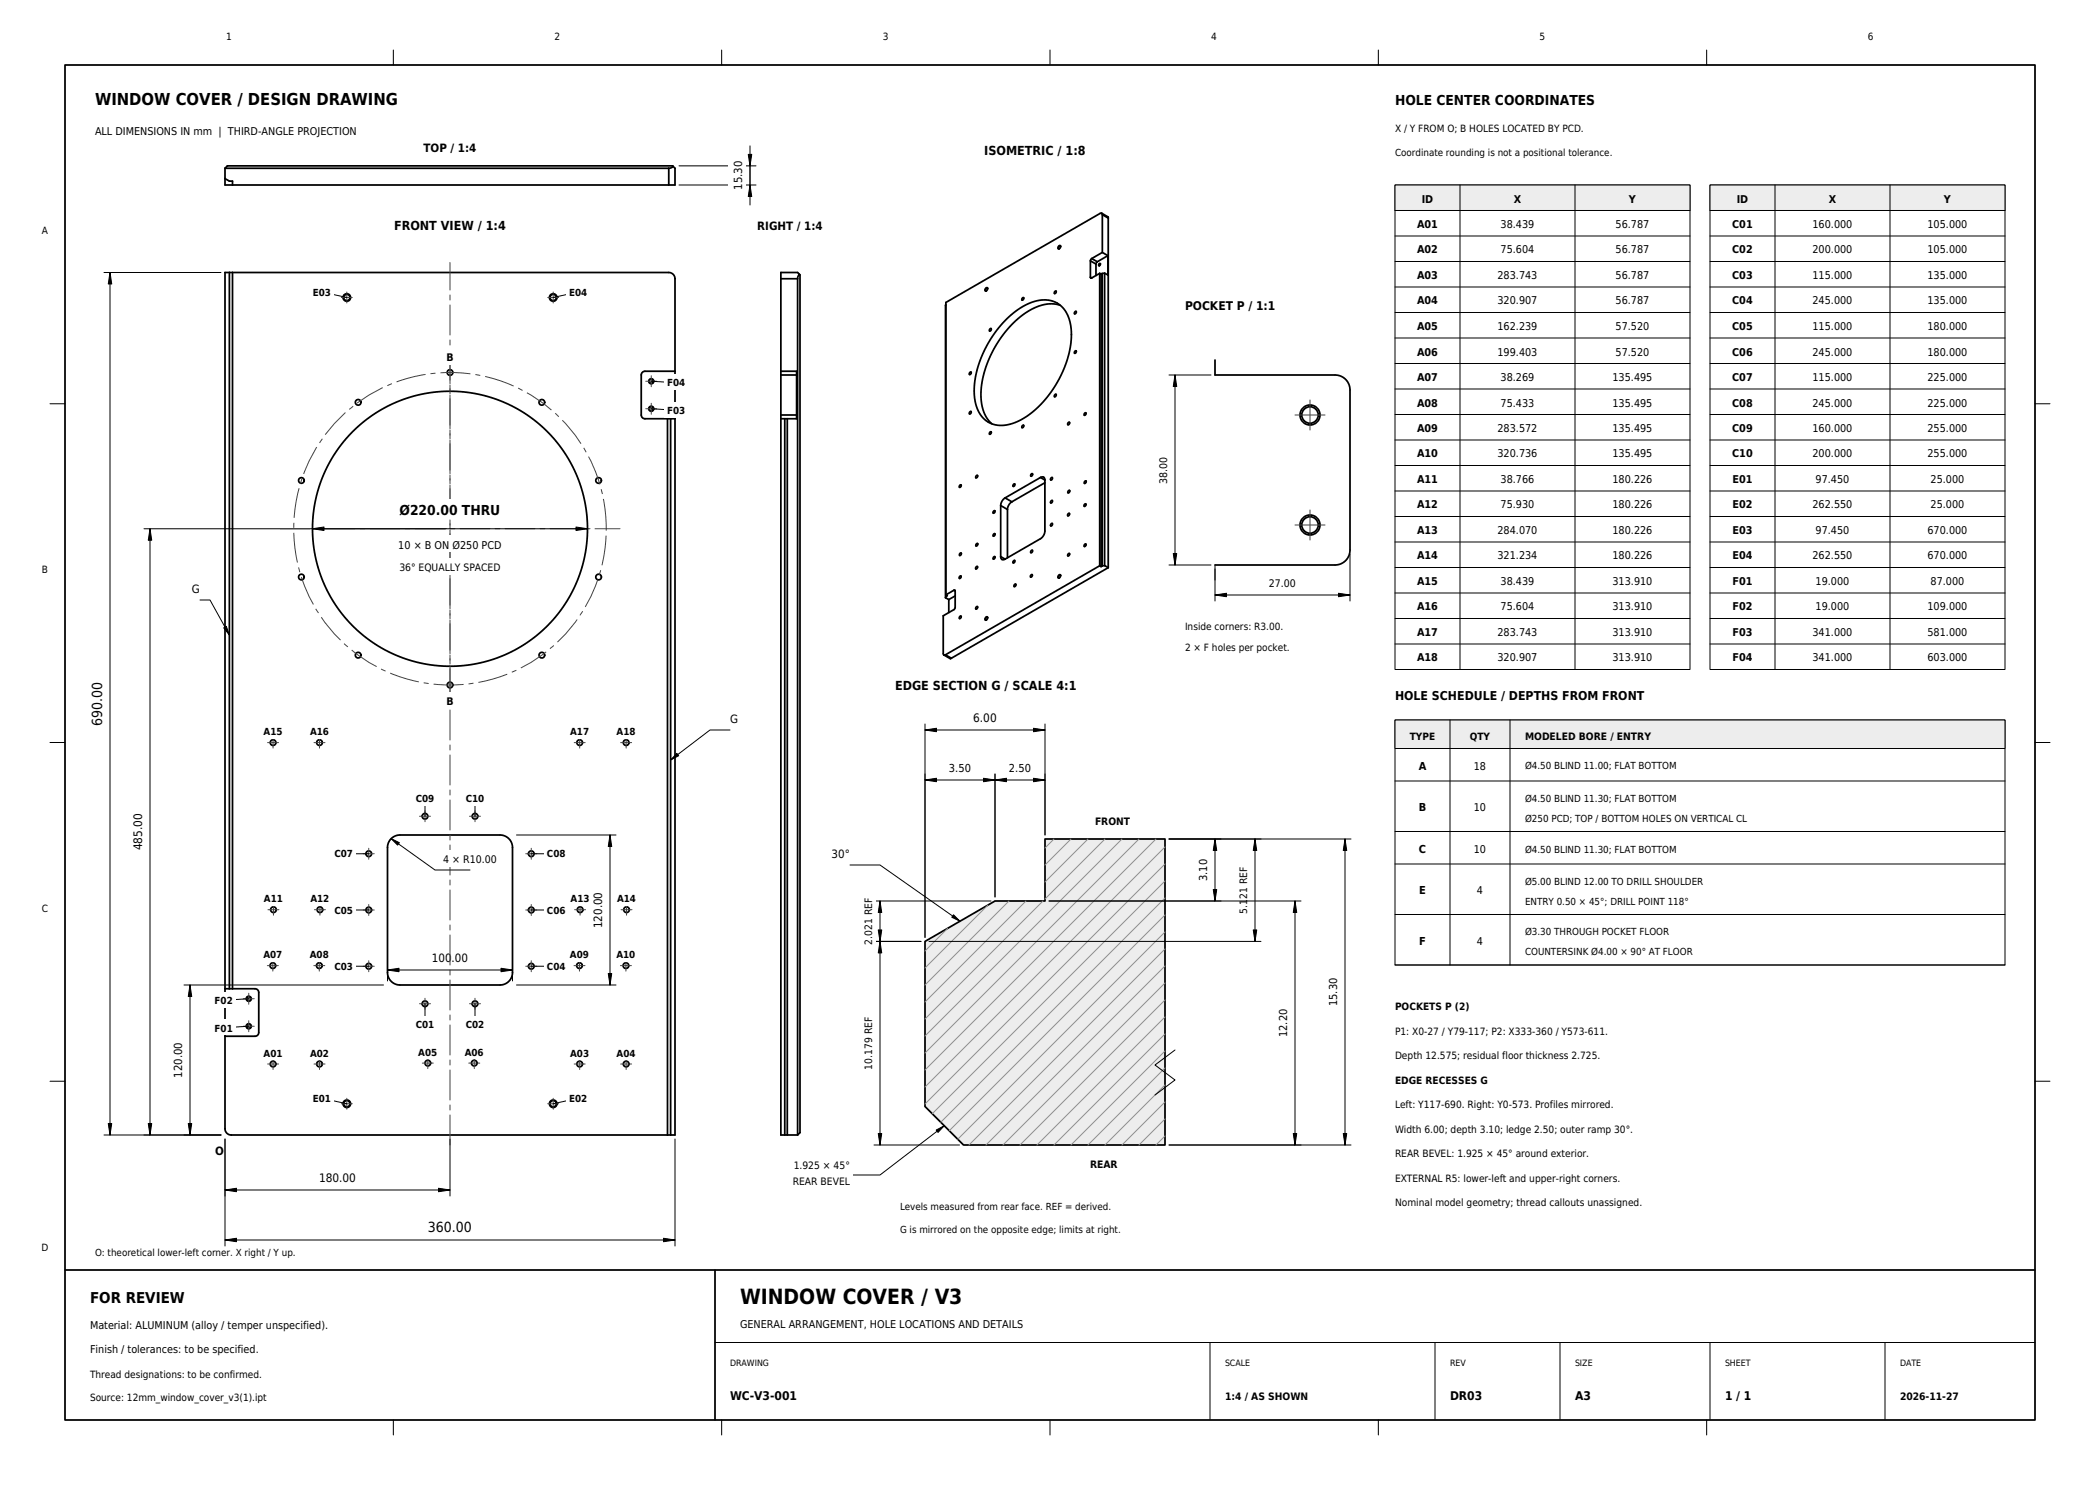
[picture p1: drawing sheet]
<svg xmlns="http://www.w3.org/2000/svg" width="420mm" height="297mm" viewBox="0 0 420 297" stroke-linecap="round" stroke-linejoin="round" font-family="sans-serif">
<g fill="none" stroke="#000" stroke-width=".35">
<path d="M13 13h394v271h-394zM45 35.7l.9 .5h.6v.8M45 33.7v3.3h88.8M45 33.7h88.8M133.8 33.7v3.3M134.6 33.3l.4 .4v3.3h-1.2M134.6 33.3l-.8 .4M134.6 33.3l-.1-.1h-89l-.5 .5M45 54.5h88.8l.6 .2 .5 .5 .1 .5v171.3h-88.7l-.7-.2-.5-.5-.1-.6zM45.9 54.5v143.2M46.5 54.5v143.2M156.2 55.7v18.5"/>
<path d="M156.2 55.7h3.3M159.5 55.7v171.3M159.9 54.9l-.4-.4h-3.3v1.2M159.9 54.9l-.4 .8M159.9 54.9l.1 .1v171.5l-.5 .5M135 74.2l-6.1 .1-.5 .2-.1 .5v8l.1 .5 .6 .2h6M156.2 74.2v.8M156.2 74.2h3.1v9.5h-3.1M156.2 75v8M156.2 75h3.1M133.5 83.7v143.3M134.1 83.7v143.3"/>
<path d="M156.2 83v.7M156.2 83.7v143.3h3.3M156.2 83h3.1M157 83.7v143.3M157.5 83.7v143.3M78.2 167.7l.8-.5 1-.2h20a2.5 2.5 0 0 1 2.5 2.5v25a2.5 2.5 0 0 1-2.5 2.5h-20a2.5 2.5 0 0 1-2.5-2.5v-25l.2-1zM45 197.7l6.1 .1 .5 .2 .2 .5v8l-.2 .5-.6 .2h-6M13 254h394M143 254v30"/>
<circle cx="69.4" cy="59.5" r=".62"/>
<circle cx="69.4" cy="59.5" r=".75"/>
<circle cx="110.6" cy="59.5" r=".62"/>
<circle cx="110.6" cy="59.5" r=".75"/>
<circle cx="90" cy="74.5" r=".56"/>
<circle cx="130.3" cy="76.2" r=".41"/>
<circle cx="130.3" cy="76.2" r=".5"/>
<circle cx="60.3" cy="96.1" r=".56"/>
<circle cx="71.6" cy="80.5" r=".56"/>
<circle cx="108.4" cy="80.5" r=".56"/>
<circle cx="119.7" cy="96.1" r=".56"/>
<circle cx="130.3" cy="81.7" r=".41"/>
<circle cx="130.3" cy="81.7" r=".5"/>
<circle cx="60.3" cy="115.4" r=".56"/>
<circle cx="90" cy="105.7" r="27.5"/>
<circle cx="119.7" cy="115.4" r=".56"/>
<circle cx="71.6" cy="131" r=".56"/>
<circle cx="90" cy="137" r=".56"/>
<circle cx="108.4" cy="131" r=".56"/>
<circle cx="54.6" cy="148.5" r=".56"/>
<circle cx="63.9" cy="148.5" r=".56"/>
<circle cx="115.9" cy="148.5" r=".56"/>
<circle cx="125.2" cy="148.5" r=".56"/>
<circle cx="73.8" cy="170.8" r=".56"/>
<circle cx="85" cy="163.2" r=".56"/>
<circle cx="95" cy="163.2" r=".56"/>
<circle cx="106.3" cy="170.8" r=".56"/>
<circle cx="49.8" cy="199.7" r=".41"/>
<circle cx="49.8" cy="199.7" r=".5"/>
<circle cx="54.6" cy="193.1" r=".56"/>
<circle cx="54.7" cy="181.9" r=".56"/>
<circle cx="63.9" cy="193.1" r=".56"/>
<circle cx="64" cy="181.9" r=".56"/>
<circle cx="73.8" cy="182" r=".56"/>
<circle cx="73.8" cy="193.2" r=".56"/>
<circle cx="106.3" cy="182" r=".56"/>
<circle cx="106.3" cy="193.3" r=".56"/>
<circle cx="115.9" cy="193.1" r=".56"/>
<circle cx="116" cy="181.9" r=".56"/>
<circle cx="125.2" cy="193.1" r=".56"/>
<circle cx="125.3" cy="181.9" r=".56"/>
<circle cx="49.8" cy="205.2" r=".41"/>
<circle cx="49.8" cy="205.2" r=".5"/>
<circle cx="54.6" cy="212.8" r=".56"/>
<circle cx="63.9" cy="212.8" r=".56"/>
<circle cx="85" cy="200.7" r=".56"/>
<circle cx="85.6" cy="212.6" r=".56"/>
<circle cx="94.9" cy="212.6" r=".56"/>
<circle cx="95" cy="200.7" r=".56"/>
<circle cx="115.9" cy="212.8" r=".56"/>
<circle cx="125.2" cy="212.8" r=".56"/>
<circle cx="69.4" cy="220.7" r=".63"/>
<circle cx="69.4" cy="220.7" r=".75"/>
<circle cx="110.6" cy="220.7" r=".75"/>
<circle cx="110.6" cy="220.7" r=".63"/>
</g>
<g fill="none" stroke="#000" stroke-width=".2">
<path d="M78.7 10v3M144.3 10v3M210 10v3M275.7 10v3M341.3 10v3M20.8 54.5h23.4M22 54.5v172.5M10 80.7h3M407 80.7h3M10 148.5h3M407 148.5h3M10 216.2h3"/>
<path d="M407 216.2h3M20.8 227h23.4M143 268.5h264M242 268.5v15.5M287 268.5v15.5M312 268.5v15.5M342 268.5v15.5M377 268.5v15.5M78.7 284v3M144.3 284v3M210 284v3M275.7 284v3"/>
<path d="M341.3 284v3"/>
</g>
<path d="M22 54.5l.4 2.3h-.7zM21.7 224.7h.7l-.4 2.3z" fill="#000" stroke="#000" stroke-width=".2"/>
<path d="M17.1 135.7h4v10.1h-4z" fill-rule="evenodd" fill="#fff"/>
<path d="M45 227.8v21.4M135 227.8v21.4M45 248h90" fill="none" stroke="#000" stroke-width=".2"/>
<path d="M45 248l2.3-.4v.7zM132.7 247.6l2.3 .4-2.3 .3z" fill="#000" stroke="#000" stroke-width=".2"/>
<path d="M85 243.1h10v4h-10z" fill-rule="evenodd" fill="#fff"/>
<path d="M45 227.8v11.4M45 238h45M90 227.8v11.4" fill="none" stroke="#000" stroke-width=".2"/>
<path d="M45 238l2.3-.4v.7zM87.7 237.6l2.3 .4-2.3 .3z" fill="#000" stroke="#000" stroke-width=".2"/>
<path d="M63.2 233.5h8.6v3.6h-8.6z" fill-rule="evenodd" fill="#fff"/>
<path d="M28.8 105.7h60.4M30 105.7v121.3M28.8 227h15.4" fill="none" stroke="#000" stroke-width=".2"/>
<path d="M30 105.7l.4 2.3h-.7zM29.7 224.7h.7l-.4 2.3z" fill="#000" stroke="#000" stroke-width=".2"/>
<path d="M25.6 162.1h3.5v8.6h-3.5z" fill-rule="evenodd" fill="#fff"/>
<path d="M36.8 197h39.9M38 197v30M36.8 227h7.4" fill="none" stroke="#000" stroke-width=".2"/>
<path d="M38 197l.4 2.3h-.7zM37.7 224.7h.7l-.4 2.3z" fill="#000" stroke="#000" stroke-width=".2"/>
<path d="M33.7 207.9h3.4v8.2h-3.4z" fill-rule="evenodd" fill="#fff"/>
<path d="M135.8 37h15.4M135.8 33.2h15.4M150 29.2v11.8" fill="none" stroke="#000" stroke-width=".2"/>
<path d="M150 37l.4 2.3h-.7zM149.7 30.9h.7l-.4 2.3z" fill="#000" stroke="#000" stroke-width=".2"/>
<path d="M145.7 31.6h3.4v7h-3.4z" fill-rule="evenodd" fill="#fff"/>
<path d="M77.5 192.8v3.4M77.5 194h25M102.5 192.8v3.4" fill="none" stroke="#000" stroke-width=".2"/>
<path d="M77.5 194l2.3-.4v.7zM100.2 193.6l2.3 .4-2.3 .3z" fill="#000" stroke="#000" stroke-width=".2"/>
<path d="M85.8 189.6h8.4v3.5h-8.4z" fill-rule="evenodd" fill="#fff"/>
<path d="M103.3 167h19.9M122 167v30M103.3 197h19.9" fill="none" stroke="#000" stroke-width=".2"/>
<path d="M122 167l.4 2.3h-.7zM121.7 194.7h.7l-.4 2.3z" fill="#000" stroke="#000" stroke-width=".2"/>
<path d="M117.6 177.8h3.5v8.4h-3.5z" fill-rule="evenodd" fill="#fff"/>
<path d="M56 105.7h68M90 139.7v-68M90 229v-176.5" fill="none" stroke="#404040" stroke-width=".2" stroke-dasharray="6 1 1 1"/>
<path d="M121.3 105.7a31.3 31.3 0 0 0-46.3-27.4 31.3 31.3 0 0 0-1.9 53.8 31.3 31.3 0 0 0 48.1-24.1l.1-2.3" fill="none" stroke="#404040" stroke-width=".2" stroke-dasharray="6 1 1 1" stroke-linecap="butt"/>
<path d="M62.5 105.7h55" fill="none" stroke="#000" stroke-width=".2"/>
<path d="M62.5 105.7l2.3-.3v.7zM115.2 105.4l2.3 .3-2.3 .4z" fill="#000" stroke="#000" stroke-width=".2"/>
<g fill="#fff">
<path d="M79.3 99.8h21.4v3.9h-21.4z" fill-rule="evenodd"/>
<path d="M79.1 107.1h21.8v3.3h-21.8z" fill-rule="evenodd"/>
<path d="M79.3 111.6h21.4v3.2h-21.4z" fill-rule="evenodd"/>
</g>
<path d="M78.2 167.7l8.8 6.3h7" fill="none" stroke="#000" stroke-width=".2"/>
<path d="M78.2 167.7l1.7 .8-.4 .5z" fill="#000" stroke="#000" stroke-width=".2"/>
<path d="M88 170.1h12v3.3h-12z" fill-rule="evenodd" fill="#fff"/>
<path d="M53.5 212.8h2.2M54.6 213.9v-2.2" fill="none" stroke="#404040" stroke-width=".2" stroke-dasharray="6 1 1 1"/>
<path d="M52.1 208.9h5v3.1h-5z" fill-rule="evenodd" fill="#fff"/>
<path d="M62.8 212.8h2.2M63.9 213.9v-2.2" fill="none" stroke="#404040" stroke-width=".2" stroke-dasharray="6 1 1 1"/>
<path d="M61.4 208.9h5v3.1h-5z" fill-rule="evenodd" fill="#fff"/>
<path d="M114.8 212.8h2.2M115.9 213.9v-2.2" fill="none" stroke="#404040" stroke-width=".2" stroke-dasharray="6 1 1 1"/>
<path d="M113.4 208.9h5v3.1h-5z" fill-rule="evenodd" fill="#fff"/>
<path d="M124.1 212.8h2.2M125.2 213.9v-2.2" fill="none" stroke="#404040" stroke-width=".2" stroke-dasharray="6 1 1 1"/>
<path d="M122.7 208.9h5v3.1h-5z" fill-rule="evenodd" fill="#fff"/>
<path d="M84.5 212.6h2.2M85.6 213.7v-2.2" fill="none" stroke="#404040" stroke-width=".2" stroke-dasharray="6 1 1 1"/>
<path d="M83.1 208.7h5v3.1h-5z" fill-rule="evenodd" fill="#fff"/>
<path d="M93.8 212.6h2.2M94.9 213.7v-2.2" fill="none" stroke="#404040" stroke-width=".2" stroke-dasharray="6 1 1 1"/>
<path d="M92.4 208.7h5v3.1h-5z" fill-rule="evenodd" fill="#fff"/>
<path d="M53.5 193.1h2.2M54.6 194.2v-2.2" fill="none" stroke="#404040" stroke-width=".2" stroke-dasharray="6 1 1 1"/>
<path d="M52.1 189.2h5v3.1h-5z" fill-rule="evenodd" fill="#fff"/>
<path d="M62.8 193.1h2.2M63.9 194.2v-2.2" fill="none" stroke="#404040" stroke-width=".2" stroke-dasharray="6 1 1 1"/>
<path d="M61.4 189.2h5v3.1h-5z" fill-rule="evenodd" fill="#fff"/>
<path d="M114.8 193.1h2.2M115.9 194.2v-2.2" fill="none" stroke="#404040" stroke-width=".2" stroke-dasharray="6 1 1 1"/>
<path d="M113.4 189.2h5v3.1h-5z" fill-rule="evenodd" fill="#fff"/>
<path d="M124.1 193.1h2.2M125.2 194.2v-2.2" fill="none" stroke="#404040" stroke-width=".2" stroke-dasharray="6 1 1 1"/>
<path d="M122.7 189.2h5v3.1h-5z" fill-rule="evenodd" fill="#fff"/>
<path d="M53.6 181.9h2.2M54.7 183v-2.2" fill="none" stroke="#404040" stroke-width=".2" stroke-dasharray="6 1 1 1"/>
<path d="M52.2 178h5v3.1h-5z" fill-rule="evenodd" fill="#fff"/>
<path d="M62.9 181.9h2.2M64 183v-2.2" fill="none" stroke="#404040" stroke-width=".2" stroke-dasharray="6 1 1 1"/>
<path d="M61.5 178h5v3.1h-5z" fill-rule="evenodd" fill="#fff"/>
<path d="M114.9 181.9h2.2M116 183v-2.2" fill="none" stroke="#404040" stroke-width=".2" stroke-dasharray="6 1 1 1"/>
<path d="M113.5 178h5v3.1h-5z" fill-rule="evenodd" fill="#fff"/>
<path d="M124.2 181.9h2.2M125.3 183v-2.2" fill="none" stroke="#404040" stroke-width=".2" stroke-dasharray="6 1 1 1"/>
<path d="M122.8 178h5v3.1h-5z" fill-rule="evenodd" fill="#fff"/>
<path d="M53.5 148.5h2.2M54.6 149.6v-2.2" fill="none" stroke="#404040" stroke-width=".2" stroke-dasharray="6 1 1 1"/>
<path d="M52.1 144.6h5v3.1h-5z" fill-rule="evenodd" fill="#fff"/>
<path d="M62.8 148.5h2.2M63.9 149.6v-2.2" fill="none" stroke="#404040" stroke-width=".2" stroke-dasharray="6 1 1 1"/>
<path d="M61.4 144.6h5v3.1h-5z" fill-rule="evenodd" fill="#fff"/>
<path d="M114.8 148.5h2.2M115.9 149.6v-2.2" fill="none" stroke="#404040" stroke-width=".2" stroke-dasharray="6 1 1 1"/>
<path d="M113.4 144.6h5v3.1h-5z" fill-rule="evenodd" fill="#fff"/>
<path d="M124.1 148.5h2.2M125.2 149.6v-2.2" fill="none" stroke="#404040" stroke-width=".2" stroke-dasharray="6 1 1 1"/>
<g fill="#fff">
<path d="M122.7 144.6h5v3.1h-5z" fill-rule="evenodd"/>
<path d="M88.7 138.4h2.6v3.3h-2.6z" fill-rule="evenodd"/>
<path d="M88.7 69.7h2.6v3.3h-2.6z" fill-rule="evenodd"/>
</g>
<path d="M83.9 200.7h2.2M85 201.8v-2.2" fill="none" stroke="#404040" stroke-width=".2" stroke-dasharray="6 1 1 1"/>
<path d="M85 200.7v3" fill="none" stroke="#000" stroke-width=".2"/>
<path d="M82.5 203.1h5v3.2h-5z" fill-rule="evenodd" fill="#fff"/>
<path d="M93.9 200.7h2.2M95 201.8v-2.2" fill="none" stroke="#404040" stroke-width=".2" stroke-dasharray="6 1 1 1"/>
<path d="M95 200.7v3" fill="none" stroke="#000" stroke-width=".2"/>
<path d="M92.5 203.1h5v3.2h-5z" fill-rule="evenodd" fill="#fff"/>
<path d="M72.7 193.2h2.2M73.8 194.3v-2.2" fill="none" stroke="#404040" stroke-width=".2" stroke-dasharray="6 1 1 1"/>
<path d="M70.2 193.2h3.6" fill="none" stroke="#000" stroke-width=".2"/>
<path d="M66.3 191.5h4.9v3.2h-4.9z" fill-rule="evenodd" fill="#fff"/>
<path d="M105.2 193.2h2.2M106.3 194.3v-2.2" fill="none" stroke="#404040" stroke-width=".2" stroke-dasharray="6 1 1 1"/>
<path d="M106.3 193.2h3.6" fill="none" stroke="#000" stroke-width=".2"/>
<path d="M108.8 191.5h4.9v3.2h-4.9z" fill-rule="evenodd" fill="#fff"/>
<path d="M72.7 182h2.2M73.8 183.1v-2.2" fill="none" stroke="#404040" stroke-width=".2" stroke-dasharray="6 1 1 1"/>
<path d="M70.2 182h3.6" fill="none" stroke="#000" stroke-width=".2"/>
<path d="M66.3 180.3h4.9v3.1h-4.9z" fill-rule="evenodd" fill="#fff"/>
<path d="M105.2 182h2.2M106.3 183.1v-2.2" fill="none" stroke="#404040" stroke-width=".2" stroke-dasharray="6 1 1 1"/>
<path d="M106.3 182h3.6" fill="none" stroke="#000" stroke-width=".2"/>
<path d="M108.8 180.3h4.9v3.1h-4.9z" fill-rule="evenodd" fill="#fff"/>
<path d="M72.7 170.7h2.2M73.8 171.8v-2.2" fill="none" stroke="#404040" stroke-width=".2" stroke-dasharray="6 1 1 1"/>
<path d="M70.2 170.7h3.6" fill="none" stroke="#000" stroke-width=".2"/>
<path d="M66.3 169h4.9v3.2h-4.9z" fill-rule="evenodd" fill="#fff"/>
<path d="M105.2 170.7h2.2M106.3 171.8v-2.2" fill="none" stroke="#404040" stroke-width=".2" stroke-dasharray="6 1 1 1"/>
<path d="M106.3 170.7h3.6" fill="none" stroke="#000" stroke-width=".2"/>
<path d="M108.8 169h4.9v3.2h-4.9z" fill-rule="evenodd" fill="#fff"/>
<path d="M83.9 163.2h2.2M85 164.3v-2.2" fill="none" stroke="#404040" stroke-width=".2" stroke-dasharray="6 1 1 1"/>
<path d="M85 160.7v2.5" fill="none" stroke="#000" stroke-width=".2"/>
<path d="M82.5 157.9h5v3.2h-5z" fill-rule="evenodd" fill="#fff"/>
<path d="M93.9 163.2h2.2M95 164.3v-2.2" fill="none" stroke="#404040" stroke-width=".2" stroke-dasharray="6 1 1 1"/>
<path d="M95 160.7v2.5" fill="none" stroke="#000" stroke-width=".2"/>
<path d="M92.5 157.9h5v3.2h-5z" fill-rule="evenodd" fill="#fff"/>
<path d="M68.3 220.7h2.2M69.4 221.8v-2.2" fill="none" stroke="#404040" stroke-width=".2" stroke-dasharray="6 1 1 1"/>
<path d="M65.8 220l3.6 .7" fill="none" stroke="#000" stroke-width=".2"/>
<path d="M61.9 217.9h4.9v3.2h-4.9z" fill-rule="evenodd" fill="#fff"/>
<path d="M109.5 220.7h2.2M110.6 221.8v-2.2" fill="none" stroke="#404040" stroke-width=".2" stroke-dasharray="6 1 1 1"/>
<path d="M114.2 220l-3.6 .7" fill="none" stroke="#000" stroke-width=".2"/>
<path d="M113.2 217.9h4.9v3.2h-4.9z" fill-rule="evenodd" fill="#fff"/>
<path d="M68.3 59.5h2.2M69.4 60.6v-2.2" fill="none" stroke="#404040" stroke-width=".2" stroke-dasharray="6 1 1 1"/>
<path d="M65.8 58.7l3.6 .8" fill="none" stroke="#000" stroke-width=".2"/>
<path d="M61.9 56.7h4.9v3.1h-4.9z" fill-rule="evenodd" fill="#fff"/>
<path d="M109.5 59.5h2.2M110.6 60.6v-2.2" fill="none" stroke="#404040" stroke-width=".2" stroke-dasharray="6 1 1 1"/>
<path d="M114.2 58.7l-3.6 .8" fill="none" stroke="#000" stroke-width=".2"/>
<path d="M113.2 56.7h4.9v3.1h-4.9z" fill-rule="evenodd" fill="#fff"/>
<path d="M48.7 205.2h2.2M49.8 206.3v-2.2" fill="none" stroke="#404040" stroke-width=".2" stroke-dasharray="6 1 1 1"/>
<path d="M49.8 205.2l-3.6 .3" fill="none" stroke="#000" stroke-width=".2"/>
<path d="M42.3 203.8h4.9v3.2h-4.9z" fill-rule="evenodd" fill="#fff"/>
<path d="M48.7 199.7h2.2M49.8 200.8v-2.2" fill="none" stroke="#404040" stroke-width=".2" stroke-dasharray="6 1 1 1"/>
<path d="M49.8 199.7l-3.6 .3" fill="none" stroke="#000" stroke-width=".2"/>
<path d="M42.3 198.3h4.9v3.2h-4.9z" fill-rule="evenodd" fill="#fff"/>
<path d="M129.2 81.7h2.2M130.3 82.8v-2.2" fill="none" stroke="#404040" stroke-width=".2" stroke-dasharray="6 1 1 1"/>
<path d="M130.3 81.7l3.6 .3" fill="none" stroke="#000" stroke-width=".2"/>
<path d="M132.8 80.3h4.9v3.2h-4.9z" fill-rule="evenodd" fill="#fff"/>
<path d="M129.2 76.2h2.2M130.3 77.3v-2.2" fill="none" stroke="#404040" stroke-width=".2" stroke-dasharray="6 1 1 1"/>
<path d="M130.3 76.2l3.6 .3" fill="none" stroke="#000" stroke-width=".2"/>
<path d="M132.8 74.8h4.9v3.2h-4.9z" fill-rule="evenodd" fill="#fff"/>
<path d="M40 120h2l3.9 7" fill="none" stroke="#000" stroke-width=".2"/>
<path d="M44.7 125.6l.6-.3 .6 1.7z" fill="#000" stroke="#000" stroke-width=".2"/>
<path d="M37.8 115.9h2.8v3.5h-2.8z" fill-rule="evenodd" fill="#fff"/>
<path d="M146 146h-4l-7.9 6" fill="none" stroke="#000" stroke-width=".2"/>
<path d="M135.4 150.7l.3 .4-1.6 .9z" fill="#000" stroke="#000" stroke-width=".2"/>
<path d="M145.4 141.9h2.8v3.5h-2.8z" fill-rule="evenodd" fill="#fff"/>
<g fill="none" stroke="#000" stroke-width=".35">
<path d="M197.2 57.6a.27 .27 0 0 1 .4 .2 .27 .27 0 0 1-.3 .3 .24 .24 0 0 1-.4 0 .24 .24 0 0 1 .2-.4zM197.5 57.7a.25 .25 0 0 0-.4 .1 .25 .25 0 0 0 .2 .4M211.8 49.2a.27 .27 0 0 1 .4 .2 .27 .27 0 0 1-.3 .3 .24 .24 0 0 1-.4-.1 .24 .24 0 0 1 .2-.3zM212.1 49.3a.25 .25 0 0 0-.4 .1 .25 .25 0 0 0 .2 .3M218.1 55.4l.1 .2h.1M218.1 52.2v3.2M218.1 55.4l.2 .2M218.1 52.2l1.1 .6M218.3 51.7l-.2 .5M218.3 51.7l1.2 .7M219.2 52.8v2.3M219.5 52.4l-.3 .4"/>
<path d="M219.8 52.8l.1-.1a.16 .16 0 0 1 .1 .2 .16 .16 0 0 1-.1 .2 .16 .16 0 0 1-.2-.2zM219.9 54.7v58.5M219.9 54.7l-1.6 .9M219.9 54.7l.3 .1M220.1 52.8a.16 .16 0 0 0-.3 .1 .16 .16 0 0 0 .1 .2M220.2 54.8v58.5M220.3 42.6l.2 .3M220.3 42.6l-.3 .1-30.8 17.8v58.5M220.3 42.6l1.3 .8v.2M220.4 54.7v58.5M220.4 54.7l-.2 .1M220.5 42.9v7.6"/>
<path d="M220.5 50.5l-2.2 1.2M220.5 50.5l1.1 .6M220.5 42.9l1.1 .7M220.9 54.6v58.5M220.9 54.6l-.5 .1M221.6 51.1v3.9l-.7-.4M221.6 51.1l-2.1 1.3M221.6 43.6v69.9M189.2 60.9l-.1 58.6M201.3 63.9a10.9 10.9 0 0 1 8.3-3.9l1.4 .4 1.1 .7a8.2 8.2 0 0 1 2.1 7.3l-.8 3.6-1.5 3.7-2.2 3.4-2.6 2.8-2.8 2-1.5 .7-1.3 .4-1.4 .1-1.2-.2-1-.3-.9-.7a7.9 7.9 0 0 1-2.1-6.9 22.2 22.2 0 0 1 6.4-13.1zM212.1 61.1a8.3 8.3 0 0 0-7.6 1.9l-2.5 2.3-2.1 2.7-1.9 3.3-1.2 3.2a11.3 11.3 0 0 0 .7 9.3l.9 1M201 99.6a1.95 1.95 0 0 0-.9 1.5"/>
<path d="M201 99.6l1.4 .8M208.1 95.5l.6-.1 .3 .6M208.1 95.5l-7.1 4.1M208.1 95.5l.9 .5M209 96v10.2a1.95 1.95 0 0 1-.9 1.5l-7.1 4.1M209 96.5l-6.6 3.9M189.1 119.5l.7 .4M189.2 119l.3 .1-.3 .2M189.2 119.3l-.1 .2M189.2 119v.3M189.8 119.9v2.6M190.8 118.1l.2-.1v.2"/>
<path d="M190.8 118.1l-1.6 .9M190.8 118.1l.2 .1M191 118.2v3.5l-2.4 1.5v7.5l.2 .3M191 119.2l-1.2 .7M200.1 111.3l.3 .6 .6-.1M200.1 101.1v10.2M200.1 101.1l1.4 .8M200.1 111.3l.9 .5M201.5 101.9v9.7M202.4 100.4a1.95 1.95 0 0 0-.9 1.5M211.8 115a.27 .27 0 0 1 .4 .2 .27 .27 0 0 1-.3 .3 .24 .24 0 0 1-.4 0 .24 .24 0 0 1 .2-.4zM212.1 115.1a.25 .25 0 0 0-.4 .1 .25 .25 0 0 0 .2 .4"/>
<path d="M219.9 113.2l-30.8 17.8M219.9 113.2l.3 .1M220.4 113.2l-.2 .1M220.9 113.1l.7 .4M220.9 113.1l-.5 .1M221.6 113.5l-31.3 18.1M188.8 131l1.3 .8 .2-.2M189.1 131h-.3M189.1 131l1.2 .6M197.2 123.5a.27 .27 0 0 1 .4 .1 .27 .27 0 0 1-.3 .4 .24 .24 0 0 1-.4-.1 .24 .24 0 0 1 .2-.4zM197.5 123.6a.25 .25 0 0 0-.4 0 .25 .25 0 0 0 .2 .4"/>
<circle cx="204.5" cy="59.8" r=".25"/>
<circle cx="211" cy="58.5" r=".25"/>
<circle cx="194" cy="74.7" r=".25"/>
<circle cx="198" cy="66" r=".25"/>
<circle cx="211" cy="79.1" r=".25"/>
<circle cx="215.1" cy="70.4" r=".25"/>
<circle cx="215.1" cy="62.5" r=".25"/>
<circle cx="192" cy="97.2" r=".25"/>
<circle cx="194" cy="82.6" r=".25"/>
<circle cx="195.3" cy="95.3" r=".25"/>
<circle cx="198" cy="86.6" r=".25"/>
<circle cx="202.8" cy="97" r=".25"/>
<circle cx="204.5" cy="85.3" r=".25"/>
<circle cx="206.3" cy="95" r=".25"/>
<circle cx="210.3" cy="95.7" r=".25"/>
<circle cx="213.7" cy="84.7" r=".25"/>
<circle cx="213.7" cy="98.4" r=".25"/>
<circle cx="217" cy="82.8" r=".25"/>
<circle cx="217" cy="96.5" r=".25"/>
<circle cx="192" cy="115.5" r=".25"/>
<circle cx="192.1" cy="110.9" r=".25"/>
<circle cx="195.3" cy="113.6" r=".25"/>
<circle cx="195.3" cy="109" r=".25"/>
<circle cx="198.8" cy="107" r=".25"/>
<circle cx="198.8" cy="111.6" r=".25"/>
<circle cx="198.8" cy="102.4" r=".25"/>
<circle cx="202.8" cy="112.3" r=".25"/>
<circle cx="203" cy="117.1" r=".25"/>
<circle cx="206.3" cy="115.2" r=".25"/>
<circle cx="206.3" cy="110.3" r=".25"/>
<circle cx="210.3" cy="104.9" r=".25"/>
<circle cx="210.3" cy="100.3" r=".25"/>
<circle cx="213.7" cy="102.9" r=".25"/>
<circle cx="213.7" cy="111" r=".25"/>
<circle cx="217" cy="101" r=".25"/>
<circle cx="217" cy="109.1" r=".25"/>
<circle cx="192" cy="123.5" r=".25"/>
<circle cx="195.3" cy="121.6" r=".25"/>
</g>
<path d="M279 37h59v96.9h-59z" fill="none" stroke="#000" stroke-width=".2"/>
<path d="M279 37h59v5.1h-59z" fill-rule="evenodd" fill="#ededed" stroke="#000" stroke-width=".2"/>
<g fill="none" stroke="#000" stroke-width=".2">
<path d="M292 37v96.9M315 37v96.9M342 37h59v96.9h-59zM279 42.1h59M279 47.2h59M279 52.3h59M279 57.4h59M279 62.5h59M279 67.6h59M279 72.7h59M279 77.8h59M279 82.9h59"/>
<path d="M279 88h59M279 93.1h59M279 98.2h59M279 103.3h59M279 108.4h59M279 113.5h59M279 118.6h59M279 123.7h59M279 128.8h59"/>
</g>
<path d="M342 37h59v5.1h-59z" fill-rule="evenodd" fill="#ededed" stroke="#000" stroke-width=".2"/>
<g fill="none" stroke="#000" stroke-width=".2">
<path d="M355 37v96.9M378 37v96.9M342 42.1h59M342 47.2h59M342 52.3h59M342 57.4h59M342 62.5h59M342 67.6h59M342 72.7h59M342 77.8h59M342 82.9h59M342 88h59"/>
<path d="M342 93.1h59M342 98.2h59M342 103.3h59M342 108.4h59M342 113.5h59M342 118.6h59M342 123.7h59M342 128.8h59M279 144h122v49h-122z"/>
</g>
<path d="M279 144h122v5.7h-122z" fill-rule="evenodd" fill="#ededed" stroke="#000" stroke-width=".2"/>
<path d="M279 156.2h122M290 144v49M302 144v49M279 166.3h122M279 172.8h122M279 182.9h122M279 193h122" fill="none" stroke="#000" stroke-width=".2"/>
<path d="M185 188.3l14-8.1h10v-12.4h24v61.2h-40.3l-7.7-7.7z" fill-rule="evenodd" fill="#ededed" stroke="#000" stroke-width=".35"/>
<g fill="none" stroke="#8c8c8c" stroke-width=".2">
<path d="M210.8 167.8l-1.8 1.8M214.2 167.8l-5.2 5.2M217.6 167.8l-8.6 8.6M221 167.8l-12 12M224.4 167.8l-39.4 39.4M227.8 167.8l-42.8 42.8M231.2 167.8l-46.2 46.2M233 179.6l-44.8 44.8M233 176.2l-46.5 46.5M233 172.8l-48 48M233 169.4l-48 48M189.5 185.7l-4.5 4.5"/>
<path d="M197.6 181l-12.6 12.6M201.8 180.2l-16.8 16.8M205.2 180.2l-20.2 20.2M208.6 180.2l-23.6 23.6M233 200l-29 29M233 196.6l-32.4 32.4M233 193.2l-35.8 35.8M233 189.8l-39.2 39.2M233 186.4l-41.4 41.4M233 183l-43.1 43.1M233 217l-12 12M233 213.6l-15.4 15.4"/>
<path d="M233 210.2l-18.8 18.8M233 206.8l-22.2 22.2M233 203.4l-25.6 25.6M233 227.2l-1.8 1.8M233 223.8l-5.2 5.2M233 220.4l-8.6 8.6"/>
</g>
<path d="M185 144.8v42.7M185 146h24M209 144.8v22.2M235 210l-4 3 4 3-4 3" fill="none" stroke="#000" stroke-width=".2"/>
<path d="M185 146l2.3-.4v.7zM206.7 145.6l2.3 .4-2.3 .3z" fill="#000" stroke="#000" stroke-width=".2"/>
<path d="M194 141.5h6v3.6h-6z" fill-rule="evenodd" fill="#fff"/>
<path d="M185 154.8v32.7M185 156h14M199 154.8v24.6" fill="none" stroke="#000" stroke-width=".2"/>
<path d="M185 156l2.3-.4v.7zM196.7 155.6l2.3 .4-2.3 .3z" fill="#000" stroke="#000" stroke-width=".2"/>
<path d="M189.2 151.7h5.6v3.4h-5.6z" fill-rule="evenodd" fill="#fff"/>
<path d="M199 154.8v24.6M199 156h10M209 154.8v12.2" fill="none" stroke="#000" stroke-width=".2"/>
<path d="M199 156l2.3-.4v.7zM206.7 155.6l2.3 .4-2.3 .3z" fill="#000" stroke="#000" stroke-width=".2"/>
<path d="M201.2 151.7h5.6v3.4h-5.6z" fill-rule="evenodd" fill="#fff"/>
<path d="M233.8 167.8h10.4M243 167.8v12.4M209.8 180.2h34.4" fill="none" stroke="#000" stroke-width=".2"/>
<path d="M243 167.8l.4 2.3h-.7zM242.7 177.9h.7l-.4 2.3z" fill="#000" stroke="#000" stroke-width=".2"/>
<path d="M238.7 171.2h3.4v5.6h-3.4z" fill-rule="evenodd" fill="#fff"/>
<path d="M233.8 167.8h18.4M251 167.8v20.5M185.8 188.3h66.4" fill="none" stroke="#000" stroke-width=".2"/>
<path d="M251 167.8l.4 2.3h-.7zM250.7 186h.7l-.4 2.3z" fill="#000" stroke="#000" stroke-width=".2"/>
<path d="M246.9 172.8h3.2v10.5h-3.2z" fill-rule="evenodd" fill="#fff"/>
<path d="M209.8 180.2h50.4M259 180.2v48.8M233.8 229h26.4" fill="none" stroke="#000" stroke-width=".2"/>
<path d="M259 180.2l.4 2.3h-.7zM258.7 226.7h.7l-.4 2.3z" fill="#000" stroke="#000" stroke-width=".2"/>
<path d="M254.7 201.2h3.4v6.8h-3.4z" fill-rule="evenodd" fill="#fff"/>
<path d="M233.8 167.8h36.4M269 167.8v61.2M233.8 229h36.4" fill="none" stroke="#000" stroke-width=".2"/>
<path d="M269 167.8l.4 2.3h-.7zM268.7 226.7h.7l-.4 2.3z" fill="#000" stroke="#000" stroke-width=".2"/>
<path d="M264.7 195h3.4v6.8h-3.4z" fill-rule="evenodd" fill="#fff"/>
<path d="M174.8 188.3h9.4M176 188.3v40.7M174.8 229h17.1" fill="none" stroke="#000" stroke-width=".2"/>
<path d="M176 188.3l.4 2.3h-.7zM175.7 226.7h.7l-.4 2.3z" fill="#000" stroke="#000" stroke-width=".2"/>
<path d="M171.9 202.8h3.2v11.7h-3.2z" fill-rule="evenodd" fill="#fff"/>
<path d="M174.8 188.3h9.4M174.8 180.2h23.4M176 180.2v8.1" fill="none" stroke="#000" stroke-width=".2"/>
<path d="M175.7 186h.7l-.4 2.3zM176 180.2l.4 2.3h-.7z" fill="#000" stroke="#000" stroke-width=".2"/>
<path d="M171.9 179h3.2v10.5h-3.2z" fill-rule="evenodd" fill="#fff"/>
<path d="M170 173h6l16 11.2" fill="none" stroke="#000" stroke-width=".2"/>
<path d="M190.7 183l1.3 1.2-1.6-.7z" fill="#000" stroke="#000" stroke-width=".2"/>
<path d="M165.7 168.9h4.9v3.5h-4.9z" fill-rule="evenodd" fill="#fff"/>
<path d="M188.9 225.1l-12.9 9.9h-6" fill="none" stroke="#000" stroke-width=".2"/>
<path d="M187.2 226l1.7-.9-1.3 1.4z" fill="#000" stroke="#000" stroke-width=".2"/>
<g fill="#fff">
<path d="M158.1 231.1h12.5v3.3h-12.5z" fill-rule="evenodd"/>
<path d="M157.9 234.4h12.7v3.3h-12.7z" fill-rule="evenodd"/>
</g>
<path d="M243 113v7.2M243 119h27M270 110.8v9.4" fill="none" stroke="#000" stroke-width=".2"/>
<g fill="none" stroke="#000" stroke-width=".35">
<path d="M243 72v3h24a3 3 0 0 1 3 3v32a3 3 0 0 1-3 3h-24"/>
<circle cx="262" cy="83" r="2"/>
<circle cx="262" cy="83" r="1.65"/>
<circle cx="262" cy="105" r="2"/>
<circle cx="262" cy="105" r="1.65"/>
</g>
<path d="M259 83h6M262 86v-6M259 105h6M262 108v-6" fill="none" stroke="#404040" stroke-width=".2" stroke-dasharray="6 1 1 1"/>
<path d="M243 119l2.3-.4v.7zM267.7 118.6l2.3 .4-2.3 .3z" fill="#000" stroke="#000" stroke-width=".2"/>
<path d="M253.2 114.8h6.6v3.3h-6.6z" fill-rule="evenodd" fill="#fff"/>
<path d="M233.8 75h8.4M235 75v38M233.8 113h8.4" fill="none" stroke="#000" stroke-width=".2"/>
<path d="M235 75l.4 2.3h-.7zM234.7 110.7h.7l-.4 2.3z" fill="#000" stroke="#000" stroke-width=".2"/>
<path d="M230.8 90.7h3.3v6.6h-3.3z" fill-rule="evenodd" fill="#fff"/>
<text font-size="4.2" x="148" y="260.8">WINDOW COVER / V3</text>
<text font-size="3.3" x="19" y="21">WINDOW COVER / DESIGN DRAWING</text>
<text font-size="3" x="18" y="260.5">FOR REVIEW</text>
<g font-size="2.8">
<text x="279" y="21">HOLE CENTER COORDINATES</text>
<text x="79.9" y="103">Ø220.00 THRU</text>
<text x="20.4" y="145.2" transform="rotate(-90 20.4 145.2)">690.00</text>
<text x="85.6" y="246.4">360.00</text>
</g>
<g font-size="2.5">
<text x="196.8" y="31">ISOMETRIC / 1:8</text>
<text x="78.8" y="46">FRONT VIEW / 1:4</text>
<text x="179" y="138">EDGE SECTION G / SCALE 4:1</text>
<text x="279" y="140">HOLE SCHEDULE / DEPTHS FROM FRONT</text>
</g>
<g font-size="2.4">
<text x="237" y="62">POCKET P / 1:1</text>
<text x="194.6" y="144.4">6.00</text>
<text x="28.4" y="170.1" transform="rotate(-90 28.4 170.1)">485.00</text>
<text x="63.8" y="236.4">180.00</text>
<text x="146" y="280">WC-V3-001</text>
<text x="290" y="280">DR03</text>
<text x="315" y="280">A3</text>
<text x="345" y="280">1 / 1</text>
</g>
<g font-size="2.3">
<text x="84.7" y="30.5">TOP / 1:4</text>
<text x="148.4" y="38" transform="rotate(-90 148.4 38)">15.30</text>
<text x="151.4" y="46">RIGHT / 1:4</text>
<text x="38.4" y="118.7">G</text>
<text x="146" y="144.7">G</text>
<text x="166.3" y="171.7">30°</text>
<text x="120.4" y="185.6" transform="rotate(-90 120.4 185.6)">120.00</text>
<text x="86.4" y="192.4">100.00</text>
<text x="36.4" y="215.5" transform="rotate(-90 36.4 215.5)">120.00</text>
<text x="43" y="231">O</text>
</g>
<g font-size="2.2">
<text x="19" y="27">ALL DIMENSIONS IN mm | THIRD-ANGLE PROJECTION</text>
<text x="284.3" y="40.5">ID</text>
<text x="302.8" y="40.5">X</text>
<text x="325.8" y="40.5">Y</text>
<text x="347.3" y="40.5">ID</text>
<text x="365.8" y="40.5">X</text>
<text x="388.8" y="40.5">Y</text>
<text x="283.4" y="45.6">A01</text>
<text x="300.1" y="45.6">38.439</text>
<text x="323.1" y="45.6">56.787</text>
<text x="346.4" y="45.6">C01</text>
<text x="362.5" y="45.6">160.000</text>
<text x="385.5" y="45.6">105.000</text>
<text x="283.4" y="50.7">A02</text>
<text x="300.1" y="50.7">75.604</text>
<text x="323.1" y="50.7">56.787</text>
<text x="346.4" y="50.7">C02</text>
<text x="362.5" y="50.7">200.000</text>
<text x="385.5" y="50.7">105.000</text>
<text x="283.4" y="55.8">A03</text>
<text x="299.5" y="55.8">283.743</text>
<text x="323.1" y="55.8">56.787</text>
<text x="346.4" y="55.8">C03</text>
<text x="362.5" y="55.8">115.000</text>
<text x="385.5" y="55.8">135.000</text>
<text x="283.4" y="60.9">A04</text>
<text x="283.4" y="66">A05</text>
<text x="299.5" y="60.9">320.907</text>
<text x="299.5" y="66">162.239</text>
<text x="323.1" y="60.9">56.787</text>
<text x="323.1" y="66">57.520</text>
<text x="346.4" y="60.9">C04</text>
<text x="346.4" y="66">C05</text>
<text x="362.5" y="60.9">245.000</text>
<text x="362.5" y="66">115.000</text>
<text x="385.5" y="60.9">135.000</text>
<text x="385.5" y="66">180.000</text>
<text x="283.4" y="71.1">A06</text>
<text x="299.5" y="71.1">199.403</text>
<text x="323.1" y="71.1">57.520</text>
<text x="346.4" y="71.1">C06</text>
<text x="362.5" y="71.1">245.000</text>
<text x="385.5" y="71.1">180.000</text>
<text x="283.4" y="76.2">A07</text>
<text x="300.1" y="76.2">38.269</text>
<text x="322.5" y="76.2">135.495</text>
<text x="346.4" y="76.2">C07</text>
<text x="362.5" y="76.2">115.000</text>
<text x="385.5" y="76.2">225.000</text>
<text x="283.4" y="81.3">A08</text>
<text x="300.1" y="81.3">75.433</text>
<text x="322.5" y="81.3">135.495</text>
<text x="346.4" y="81.3">C08</text>
<text x="362.5" y="81.3">245.000</text>
<text x="385.5" y="81.3">225.000</text>
<text x="283.4" y="86.4">A09</text>
<text x="299.5" y="86.4">283.572</text>
<text x="322.5" y="86.4">135.495</text>
<text x="346.4" y="86.4">C09</text>
<text x="362.5" y="86.4">160.000</text>
<text x="385.5" y="86.4">255.000</text>
<text x="283.4" y="91.5">A10</text>
<text x="299.5" y="91.5">320.736</text>
<text x="322.5" y="91.5">135.495</text>
<text x="346.4" y="91.5">C10</text>
<text x="362.5" y="91.5">200.000</text>
<text x="385.5" y="91.5">255.000</text>
<text x="283.4" y="96.6">A11</text>
<text x="283.4" y="101.7">A12</text>
<text x="300.1" y="96.6">38.766</text>
<text x="300.1" y="101.7">75.930</text>
<text x="322.5" y="96.6">180.226</text>
<text x="322.5" y="101.7">180.226</text>
<text x="346.5" y="96.6">E01</text>
<text x="346.5" y="101.7">E02</text>
<text x="362.5" y="101.7">262.550</text>
<text x="363.1" y="96.6">97.450</text>
<text x="386.1" y="96.6">25.000</text>
<text x="386.1" y="101.7">25.000</text>
<text x="283.4" y="106.8">A13</text>
<text x="299.5" y="106.8">284.070</text>
<text x="322.5" y="106.8">180.226</text>
<text x="346.5" y="106.8">E03</text>
<text x="363.1" y="106.8">97.450</text>
<text x="385.5" y="106.8">670.000</text>
<text x="79.7" y="109.7">10 × B ON Ø250 PCD</text>
<text x="283.4" y="111.9">A14</text>
<text x="299.5" y="111.9">321.234</text>
<text x="322.5" y="111.9">180.226</text>
<text x="346.5" y="111.9">E04</text>
<text x="362.5" y="111.9">262.550</text>
<text x="385.5" y="111.9">670.000</text>
<text x="283.4" y="117">A15</text>
<text x="300.1" y="117">38.439</text>
<text x="322.5" y="117">313.910</text>
<text x="346.5" y="117">F01</text>
<text x="363.1" y="117">19.000</text>
<text x="386.1" y="117">87.000</text>
<text x="283.4" y="122.1">A16</text>
<text x="300.1" y="122.1">75.604</text>
<text x="322.5" y="122.1">313.910</text>
<text x="346.5" y="122.1">F02</text>
<text x="363.1" y="122.1">19.000</text>
<text x="385.5" y="122.1">109.000</text>
<text x="283.4" y="127.2">A17</text>
<text x="299.5" y="127.2">283.743</text>
<text x="322.5" y="127.2">313.910</text>
<text x="346.5" y="127.2">F03</text>
<text x="362.5" y="127.2">341.000</text>
<text x="385.5" y="127.2">581.000</text>
<text x="283.4" y="132.3">A18</text>
<text x="299.5" y="132.3">320.907</text>
<text x="322.5" y="132.3">313.910</text>
<text x="346.5" y="132.3">F04</text>
<text x="362.5" y="132.3">341.000</text>
<text x="385.5" y="132.3">603.000</text>
<text x="189.8" y="154.4">3.50</text>
<text x="201.8" y="154.4">2.50</text>
<text x="283.7" y="153.9">A</text>
<text x="294.8" y="153.9">18</text>
<text x="283.7" y="162.2">B</text>
<text x="294.8" y="162.2">10</text>
<text x="283.8" y="170.5">C</text>
<text x="294.8" y="170.5">10</text>
<text x="241.4" y="176.2" transform="rotate(-90 241.4 176.2)">3.10</text>
<text x="283.8" y="178.8">E</text>
<text x="295.4" y="178.8">4</text>
<text x="283.8" y="188.9">F</text>
<text x="295.4" y="188.9">4</text>
<text x="267.4" y="201.2" transform="rotate(-90 267.4 201.2)">15.30</text>
<text x="257.4" y="207.4" transform="rotate(-90 257.4 207.4)">12.20</text>
<text x="18" y="265.7">Material: ALUMINUM (alloy / temper unspecified).</text>
<text x="148" y="265.6">GENERAL ARRANGEMENT, HOLE LOCATIONS AND DETAILS</text>
<text x="18" y="270.6">Finish / tolerances: to be specified.</text>
</g>
<g font-size="2.1">
<text x="89.3" y="72.3">B</text>
<text x="233.4" y="96.7" transform="rotate(-90 233.4 96.7)">38.00</text>
<text x="79.9" y="114.1">36° EQUALLY SPACED</text>
<text x="253.8" y="117.4">27.00</text>
<text x="89.3" y="141">B</text>
<text x="305" y="148">MODELED BORE / ENTRY</text>
<text x="219" y="165">FRONT</text>
<text x="88.6" y="172.7">4 × R10.00</text>
<text x="249.4" y="182.7" transform="rotate(-90 249.4 182.7)">5.121 REF</text>
<text x="174.4" y="188.9" transform="rotate(-90 174.4 188.9)">2.021 REF</text>
<text x="174.4" y="213.9" transform="rotate(-90 174.4 213.9)">10.179 REF</text>
<text x="158.7" y="233.7">1.925 × 45°</text>
<text x="218" y="233.5">REAR</text>
<text x="158.5" y="237">REAR BEVEL</text>
<text x="245" y="280">1:4 / AS SHOWN</text>
<text x="380" y="280">2026-11-27</text>
</g>
<g font-size="2">
<text x="45.3" y="8">1</text>
<text x="110.9" y="8">2</text>
<text x="176.6" y="8">3</text>
<text x="242.3" y="8">4</text>
<text x="307.9" y="8">5</text>
<text x="373.6" y="8">6</text>
<text x="279" y="26.5">X / Y FROM O; B HOLES LOCATED BY PCD.</text>
<text x="279" y="31.3">Coordinate rounding is not a positional tolerance.</text>
<text x="8.4" y="46.9">A</text>
<text x="62.5" y="59.1">E03</text>
<text x="113.8" y="59.1">E04</text>
<text x="133.4" y="77.3">F04</text>
<text x="133.4" y="82.8">F03</text>
<text x="8.4" y="114.6">B</text>
<text x="237" y="126">Inside corners: R3.00.</text>
<text x="237" y="130.3">2 × F holes per pocket.</text>
<text x="52.7" y="147">A15</text>
<text x="62" y="147">A16</text>
<text x="114" y="147">A17</text>
<text x="123.3" y="147">A18</text>
<text x="282" y="148">TYPE</text>
<text x="294" y="148">QTY</text>
<text x="305" y="153.9">Ø4.50 BLIND 11.00; FLAT BOTTOM</text>
<text x="83.1" y="160.4">C09</text>
<text x="93.1" y="160.4">C10</text>
<text x="305" y="160.4">Ø4.50 BLIND 11.30; FLAT BOTTOM</text>
<text x="305" y="164.4">Ø250 PCD; TOP / BOTTOM HOLES ON VERTICAL CL</text>
<text x="66.9" y="171.5">C07</text>
<text x="109.4" y="171.5">C08</text>
<text x="305" y="170.5">Ø4.50 BLIND 11.30; FLAT BOTTOM</text>
<text x="305" y="177">Ø5.00 BLIND 12.00 TO DRILL SHOULDER</text>
<text x="8.4" y="182.4">C</text>
<text x="52.8" y="180.4">A11</text>
<text x="62.1" y="180.4">A12</text>
<text x="66.9" y="182.7">C05</text>
<text x="109.4" y="182.7">C06</text>
<text x="114.1" y="180.4">A13</text>
<text x="123.4" y="180.4">A14</text>
<text x="305" y="181">ENTRY 0.50 × 45°; DRILL POINT 118°</text>
<text x="52.7" y="191.6">A07</text>
<text x="62" y="191.6">A08</text>
<text x="114" y="191.6">A09</text>
<text x="123.3" y="191.6">A10</text>
<text x="305" y="187.1">Ø3.30 THROUGH POCKET FLOOR</text>
<text x="305" y="191.1">COUNTERSINK Ø4.00 × 90° AT FLOOR</text>
<text x="66.9" y="194">C03</text>
<text x="109.4" y="194">C04</text>
<text x="42.9" y="200.8">F02</text>
<text x="279" y="202">POCKETS P (2)</text>
<text x="42.9" y="206.3">F01</text>
<text x="83.1" y="205.6">C01</text>
<text x="93.1" y="205.6">C02</text>
<text x="279" y="206.9">P1: X0-27 / Y79-117; P2: X333-360 / Y573-611.</text>
<text x="52.7" y="211.3">A01</text>
<text x="62" y="211.3">A02</text>
<text x="83.7" y="211.1">A05</text>
<text x="93" y="211.1">A06</text>
<text x="114" y="211.3">A03</text>
<text x="123.3" y="211.3">A04</text>
<text x="279" y="211.8">Depth 12.575; residual floor thickness 2.725.</text>
<text x="62.5" y="220.4">E01</text>
<text x="113.8" y="220.4">E02</text>
<text x="279" y="216.7">EDGE RECESSES G</text>
<text x="279" y="221.6">Left: Y117-690. Right: Y0-573. Profiles mirrored.</text>
<text x="279" y="226.5">Width 6.00; depth 3.10; ledge 2.50; outer ramp 30°.</text>
<text x="279" y="231.4">REAR BEVEL: 1.925 × 45° around exterior.</text>
<text x="279" y="236.3">EXTERNAL R5: lower-left and upper-right corners.</text>
<text x="180" y="242">Levels measured from rear face. REF = derived.</text>
<text x="279" y="241.2">Nominal model geometry; thread callouts unassigned.</text>
<text x="8.3" y="250.1">D</text>
<text x="19" y="251.2">O: theoretical lower-left corner. X right / Y up.</text>
<text x="180" y="246.5">G is mirrored on the opposite edge; limits at right.</text>
<text x="18" y="275.5">Thread designations: to be confirmed.</text>
<text x="18" y="280.2">Source: 12mm_window_cover_v3(1).ipt</text>
</g>
<g font-size="1.8">
<text x="146" y="273.2">DRAWING</text>
<text x="245" y="273.2">SCALE</text>
<text x="290" y="273.2">REV</text>
<text x="315" y="273.2">SIZE</text>
<text x="345" y="273.2">SHEET</text>
<text x="380" y="273.2">DATE</text>
</g>
</svg>
